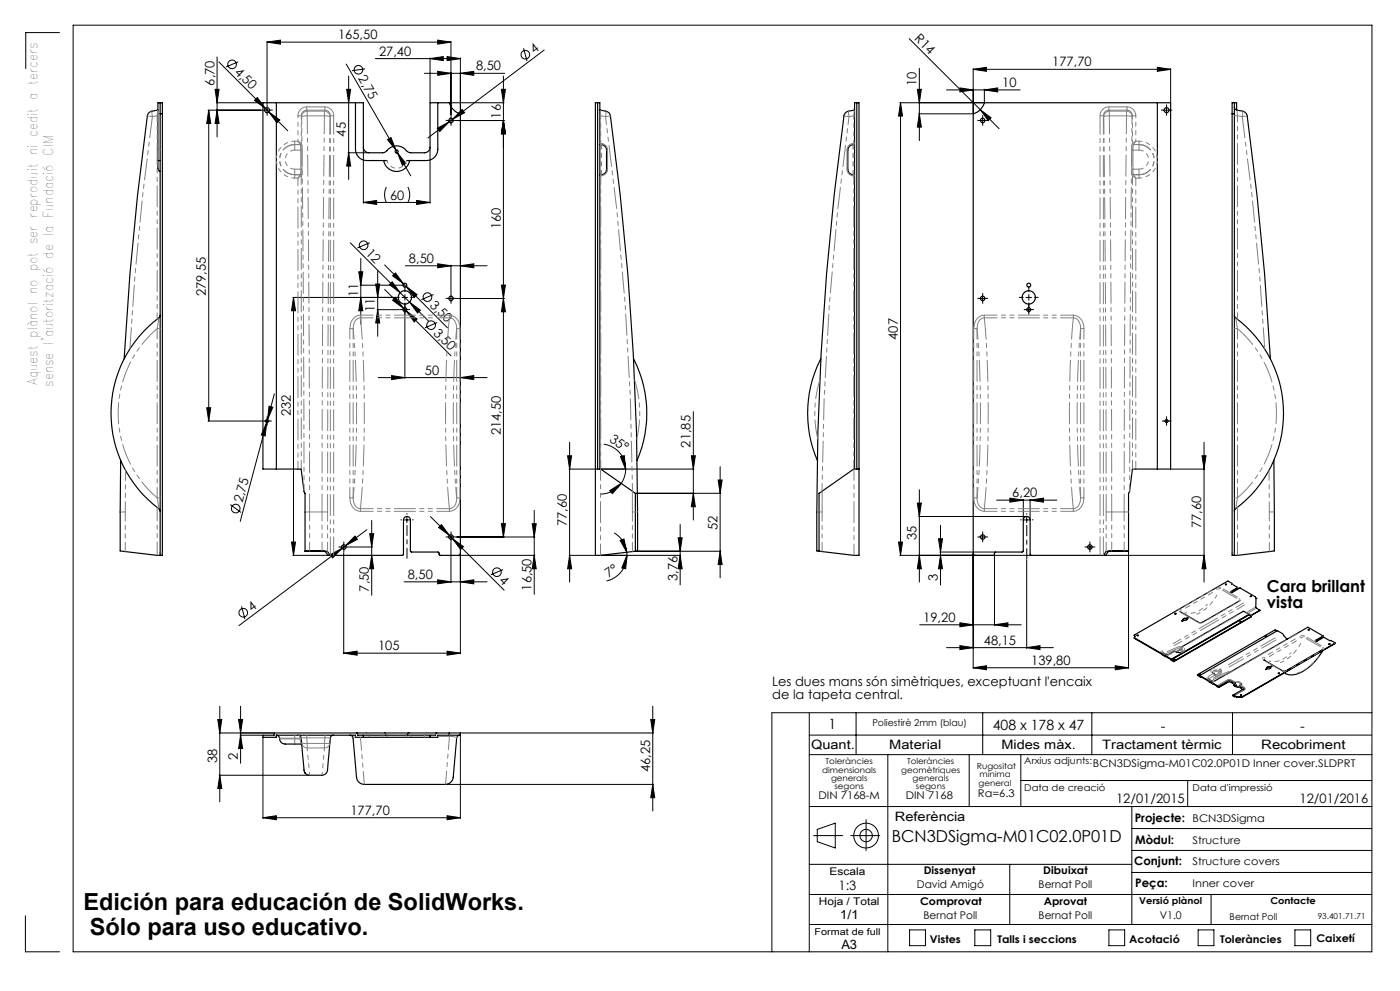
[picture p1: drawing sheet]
<svg xmlns="http://www.w3.org/2000/svg" width="420mm" height="297mm" viewBox="0 0 420 297" stroke-linecap="round" stroke-linejoin="round" font-family="sans-serif">
<g fill="none" stroke="#000" stroke-width=".3">
<path d="M17.9 9.8h-10.2v10.8M21.9 7.5h389.7v277.8h-389.7zM65.1 17.1v23.9M65.7 18.6l20.6 20.6M71.5 18.5l-3.7 1.6M80.1 12.6l4-.6v1.2zM80.1 12.4v18.8M80.1 12.6h55.2M103.9 19.2l14.9 25.8M112.6 17.6h25.5M129 17.6l4-.6v1.2zM129 17.4v13.2"/>
<path d="M131.3 12l4 .6-4 .6zM134.1 17l4 .6-4 .6zM135.3 12.4v22M138.1 17.4v16.5M157.1 14.5l1 3.8M163.3 15l-27.5 20.7M272.8 11.6l21.3 21.3M62.4 33h16M62.6 33l.6 4h-1.2zM62.6 33v93.2M64.5 26.8h1.2l-.6 4zM64.9 30.8h13.8"/>
<path d="M65.1 33l.6 4h-1.2zM76.3 30.1l.9-.9 2.4 3.3zM79.3 33h1.7M80.1 32.2v1.6M80.6 33.5l3.3 2.4-.8 .9zM104 26.8h1.2l-.6 4zM104.6 22.8v31M109.5 20.6l-3.9 .6M127.3 22h24.1M131.2 38.4l3.6-1.9-2.9 2.9zM131.3 21.4l4 .6-4 .6zM134.4 36.1h1.7"/>
<path d="M134.8 36.5l-6.4 4.8M135 30.8h16.2M135.3 35.3v1.6M135.8 35.7l-1 .8M137 36.1h14.2M138.1 22l4-.6v1.2zM138.6 32.8l.8 1-3.6 1.9zM150.4 26.8h1.2l-.6 4zM151 36.1l.6 4h-1.2zM151 22.8v138.1M269.9 30.8h25.2M270.2 30.8l.6 4h-1.2z"/>
<path d="M270.2 30.8v135.6M275.2 26.8h1.2l-.6 4zM275.6 34.1h16.1M275.8 34.1l.6 4h-1.2zM275.8 20.5v21.6M284 26.9h22M288 26.3l4 .6-4 .6zM292 20.8l3.9-.6v1.2zM292 20.6v13.3M292 20.8h59.2M294 36.1h1.6M294.1 32.9l3.2 2.4-.8 .9z"/>
<path d="M294.1 32.9l5.6 5.7M294.8 35.3v1.6M295.3 26.9l4-.6v1.2zM295.3 26.7v3.9M347.2 20.2l4 .6-4 .6zM349.1 33h1.7M350 32.2v1.6M351.2 20.6v10M104.4 45.8h6.1M104.6 45.8l.6 4h-1.2zM109 44.3v16.6M115.9 56.1l-.4 .9-.1 1.4 .5 2.3"/>
<path d="M116.2 41.8l1.1-.6 1.5 3.8zM118.8 45l.4 .8M119.2 45.8l2.5 3.2-1 .6zM119.2 45.8l4 6.9M122.3 56.1l.6 1.9-.2 1.7-.4 1M129 44.3v16.6M105.1 72.8l23.4 23.4M108.2 77.5v19.6M109 60.7l4-.6v1.2zM109 60.7h20M110.9 72.7l-3.7 1.6M115.4 79.4l5.6 5.7"/>
<path d="M121.6 79.7h24.5M125 60.1l4 .6-4 .6zM131.3 79.1l4 .6-4 .6zM135.3 79.4v8.3M138.1 79.7l4-.6v1.2zM87.8 89.1h30.6M88.1 89.1l.6 4h-1.2zM88.1 89.1v77.3M107.6 81.5h1.2l-.6 4zM108 85.5h13.2M108.2 89.1l.6 4h-1.2zM112.7 85.1h1.2l-.6 4z"/>
<path d="M113.1 92.8h6.7M113.3 81.1v19.7M113.3 92.8l.6 4h-1.2zM115.4 86.7l5.6 5.7M116.8 85.3l.9-.8 2.4 3.2zM117.8 90l.8-.9 2.4 3.3zM117.8 82.7l.8-.9 2.4 3.3zM120.6 92.8h1.7M120.6 89.1h1.7M121 92.4l.9 .8M121 85.1l.9 .8M121.5 88.3v1.7"/>
<path d="M121.5 92v21.4M121.9 93.2l13.4 13.4M121.9 85.9l12.3 12.3M121.9 93.2l3.2 2.4-.8 .9zM121.9 85.9l3.2 2.4-.8 .8zM122.9 90.6l3.2 2.4-.8 .8zM130.1 88.3l-3.7 1.5M131.2 96.7l-3.7 1.5M134.4 89.5h1.7M135.3 88.6v1.7M137 89.5h14.2M150.4 85.4h1.2l-.6 4.1z"/>
<path d="M151 89.5l.6 3.9h-1.2zM294 89.5h1.6M294.8 88.6v1.7M307.8 92.8h1.7M307.8 89.1h1.7M308.6 88.3v1.7M308.6 92v1.6M82.3 118l-2 7.8M113.5 113.2h32.6M117.5 112.6l4 .6-4 .6zM138.1 113.2l4-.6v1.2zM62 122.2h1.2l-.6 4z"/>
<path d="M62.4 126.2h16.2M79.3 126.2h1.7M80 126.6l-.4 4.1-1.2-.4zM80 126.6l-7.9 29.6M80.1 125.4v1.6M80.3 125.8l-.3 .8M80.7 121.7l1.1 .4-1.5 3.7zM170.3 136.6h1.2l-.6 4zM170.9 132.6v41.8M181.1 133.1a7.4 7.4 0 0 1 6.6 7.5M186.1 136.8l1.2-.2 .4 4zM207.4 136.6h1.2l-.6 4z"/>
<path d="M208 123.4v32.5M216 139.9v33.3M349.1 126.2h1.7M350 125.4v1.6M360.6 136.6h1.2l-.6 4zM361.2 132.6v41.8M69.1 151.2l3.2 2.4M110.1 158.7l-6.5 4.8M110.9 159.9h1.2l-.6 4zM111.5 156v22.4M121.2 155.8h1.7M122.1 155v1.6"/>
<path d="M129.2 154.8l5.6 5.7M131.6 158.1l.8-.9 2.4 3.3zM150.4 156.9h1.2l-.6 4zM159.7 156.9h1.2l-.6 4zM160.3 153v25.1M170.7 140.6h7.7M180.2 140.6h28M182.9 147l3.4-2.1-2.6 3.1zM184.3 159.7a8 8 0 0 1 3.7 5.8M186.3 144.9a7.4 7.4 0 0 1-6 3.2M187.7 140.6l-.4 2.4-1 1.9M190.8 147.8h25.5"/>
<path d="M204 157.2v18.1M208 147.8l.6 4.1h-1.2zM215.4 143.9h1.2l-.6 3.9zM275.2 150.8h1.2l-.6 4zM275.6 154.8h32.2M275.8 146.8v27.6M282.2 157.4v17.9M299 149.9h18M303 149.3l4 .6-4 .6zM307 149.7v5.9M307.2 155.8h1.7M308 155v1.6"/>
<path d="M309 149.9l4.1-.6v1.2zM309 149.7v5.9M351.4 140.6h10M87.5 162.5h1.2l-.6 3.9zM87.8 166.4h11.1M99 166.3l3.6-1.9-2.8 2.8zM102.3 163.9h1.7M102.6 164.4l-30.9 23.1M103.1 163.1v1.7M103.1 165.7v30.2M103.6 163.5l-1 .9M104.8 163.9h6.9"/>
<path d="M106.5 160.7l.7 .9-3.6 1.9zM111.5 166.4l.6 4.1h-1.2zM121.2 174.4h24.9M131.3 173.8l4 .6-4 .6zM134.4 160.9h1.7M134.8 160.5l.9 .9M135.3 160.1v1.7M135.3 162.7v11.9M135.7 161.4l15.5 15.5M135.7 161.4l3.3 2.4-.8 .9zM137 160.9h23.5M137.7 166.4h22.8"/>
<path d="M138.1 174.4l4-.6v1.2zM138.1 166v29.9M150.9 170.7l-3.7 1.6M160.3 166.4l.6 4.1h-1.2zM170.7 166.4h7.7M170.9 166.4l.6 4.1h-1.2zM180.4 166.4h23.8M186.1 162l1.1-.5 .8 4zM188 165.5l.1 .9M188.1 166.4l-.4 4.1-1.2-.3zM188.1 166.4a7.9 7.9 0 0 1-6.1 7.7M190.8 165.2h25.5"/>
<path d="M203.4 161.2h1.2l-.6 4zM204 166.4l.6 4.1h-1.2zM216 165.2l.6 4h-1.2zM269.6 162.5h1.2l-.6 3.9zM269.9 166.4h39.3M275.8 166.4l.6 4.1h-1.2zM281.6 161.5h1.2l-.6 3.9zM281.9 165.4h16.6M282.2 166.4l.6 4.1h-1.2zM292 166v34.3M294 160.9h1.6M294.8 160.1v1.7"/>
<path d="M298.3 166.3v21.2M308 167.8v26.5M326.1 163.9h1.7M327 163.1v1.7M331.2 166.4h30.2M338.6 165.4v34.9M361.2 166.4l.6 4.1h-1.2zM72.5 181.7l1 3.9M103.1 195.8l4-.6v1.2zM103.1 195.8h35M134.1 195.2l4 .6-4 .6zM275.9 187.3h30.5"/>
<path d="M284 194.1h32M288 186.7l4 .6-4 .6zM288 193.5l4 .6-4 .6zM298.3 187.3l4.1-.6v1.2zM308 194.1l4-.6v1.2zM334.6 199.5l4 .6-4 .6zM65.3 215.6h1.2l-.6 4.1zM65.9 211.7v28.6M71.6 215.6h1.2l-.6 4.1zM72.2 211.7v17M82 219.7h-16.3M138.3 219.7h57.7"/>
<path d="M195.2 215.6h1.2l-.6 4.1zM195.8 211.7v31.4M242.8 213.6v71.7M256.8 213.6v12.6M292 200.1l3.9-.6v1.2zM292 200.1h46.6M294.8 213.6v12.6M327.6 213.6v12.6M369.7 213.6v12.6M411.6 213.6h-180v71.7M65.7 232.3h27M65.9 232.3l.6 4h-1.2z"/>
<path d="M72 220.3h6.7M72.2 220.3l.6 4h-1.2zM78.9 221.2v24.1M133.8 235.1h62.2M138.1 220.5v24.8M195.8 235.1l.6 4h-1.2zM242.8 226.2h168.8M242.8 220.3h168.8M266.3 226.2v59.1M290.8 226.2v15.5M306.2 226.2v15.5M306.2 233.9h105.4"/>
<path d="M356.3 233.9v7.8M78.9 245.1l4-.6v1.2zM78.9 245.1h59.2M134.1 244.5l4 .6-4 .6zM242.8 241.7h168.8M242.8 259h96.7M244.1 250.4h8.7M245.2 248.6l5.4-1.9v7.4l-5.4-1.8zM255.2 250.4h8.7M259.8 245.7v9.2M302.9 259v18.1M339.5 241.7v35.4"/>
<path d="M339.5 254.9h72.1M339.5 248.3h72.1M7.6 274.5v10.8h10.3M242.8 268.1h168.8M242.8 277.1h168.8M272.9 278.7h4.7v4.7h-4.7zM292.5 278.7h4.7v4.7h-4.7zM332.7 278.7h4.7v4.7h-4.7zM339.5 261.5h72.1M359.4 278.7h4.8v4.7h-4.8zM363.3 268.1v9M388.5 278.7h4.7v4.7h-4.7z"/>
<circle cx="69.6" cy="19.3" r="1.3"/>
<circle cx="157.6" cy="16.4" r="1.29"/>
<circle cx="107.5" cy="20.9" r="1.3"/>
<circle cx="109.1" cy="73.5" r="1.31"/>
<circle cx="128.2" cy="89" r="1.29"/>
<circle cx="129.3" cy="97.5" r="1.29"/>
<circle cx="70.7" cy="152.4" r="1.29"/>
<circle cx="149.1" cy="171.5" r="1.29"/>
<circle cx="73" cy="183.6" r="1.29"/>
<circle cx="259.8" cy="250.4" r="3.7"/>
<circle cx="259.8" cy="250.4" r="1.86"/>
</g>
<g fill="none" stroke="#000" stroke-width=".3" stroke-dasharray="15.2 1.3 1.3 1.3">
<path d="M79.3 33h-.7M80.1 32.2v-.8M80.1 33.8v.8M81 33h.7M134.5 36.1h-.7M135.3 35.3v-.7M135.3 36.9v.7M136.1 36.1h.7M294 36.1h-.7M294.8 35.3v-.7M294.8 36.9v.7M295.6 36.1h.7"/>
<path d="M349.1 33h-.7M350 32.2v-.8M350 33.8v.8M350.8 33h.8M119.8 89.1h-1.2M120.6 92.8h-.5M121.5 91.9v-.5M121.5 93.6v.6M121.5 87.4v-1.1M121.5 90.8v1.1M122.3 92.8h.6M123.1 89.1h1.2"/>
<path d="M134.5 89.4h-.7M135.3 88.6v-.7M135.3 90.3v.6M136.1 89.4h.7M294 89.4h-.7M294.8 88.6v-.7M294.8 90.3v.6M295.6 89.4h.7M307 89.1h-1.2M307.8 92.8h-.6M308.6 91.9v-.5M308.6 93.6v.6"/>
<path d="M308.6 87.4v-1.1M308.6 90.8v1.1M309.5 92.8h.6M310.3 89.1h1.2M79.3 126.2h-.4M80.1 125.3v-.4M80.1 127v.5M81 126.2h.4M349.1 126.2h-.4M350 125.3v-.4M350 127v.5M350.8 126.2h.5"/>
<path d="M120.4 155.8h-.2M122.1 154.1v-.2M123.8 155.8h.2M306.4 155.8h-.2M308 154.1v-.2M309.7 155.8h.2M102.3 163.9h-.7M103.1 163.1v-.7M103.1 164.8v.6M104 163.9h.6M134.5 160.9h-.7M135.3 160.1v-.7"/>
<path d="M135.3 161.8v.6M136.1 160.9h.7M294 160.9h-.7M294.8 160.1v-.7M294.8 161.8v.6M295.6 160.9h.7M326.1 163.9h-.6M327 163.1v-.7M327 164.8v.6M327.8 163.9h.7"/>
</g>
<path d="M122.1 157.5v9.8" fill="none" stroke="#000" stroke-width=".3" stroke-dasharray="15.2 1.3 1.3 1.3" stroke-dashoffset="12.2"/>
<path d="M308 157.5v10" fill="none" stroke="#000" stroke-width=".3" stroke-dasharray="15.2 1.3 1.3 1.3" stroke-dashoffset="12.1"/>
<g fill="#000">
<path d="M294.1 32.9l3.2 2.4-.8 .9z"/>
<path d="M64.5 26.8h1.2l-.6 4zM65.1 33l.6 4h-1.2zM62.6 33l.6 4h-1.2zM62 122.2h1.2l-.6 4zM159.7 156.9h1.2l-.6 4zM160.3 166.4l.6 4.1h-1.2zM151 36.1l.6 4h-1.2zM150.4 85.4h1.2l-.6 4.1zM151 89.5l.6 3.9h-1.2zM150.4 156.9h1.2l-.6 4zM88.1 89.1l.6 4h-1.2zM87.5 162.5h1.2l-.6 3.9zM112.7 85.1h1.2l-.6 4zM113.3 92.8l.6 4h-1.2zM150.4 26.8h1.2l-.6 4zM151 36.1l.6 4h-1.2zM203.4 161.2h1.2l-.6 4zM204 166.4l.6 4.1h-1.2zM215.4 143.9h1.2l-.6 3.9zM216 165.2l.6 4h-1.2zM207.4 136.6h1.2l-.6 4zM208 147.8l.6 4.1h-1.2zM195.2 215.6h1.2l-.6 4.1zM195.8 235.1l.6 4h-1.2zM65.3 215.6h1.2l-.6 4.1zM65.9 232.3l.6 4h-1.2zM275.2 26.8h1.2l-.6 4zM275.8 34.1l.6 4h-1.2z"/>
<path d="M80.6 33.5l2.5 3.3 .8-.9zM76.3 30.1l3.3 2.4-2.4-3.3z"/>
<path d="M131.2 38.4l.7 1 2.9-2.9zM138.6 32.8l-2.8 2.9 3.6-1.9z"/>
<path d="M119.2 45.8l1.5 3.8 1-.6zM116.2 41.8l2.6 3.2-1.5-3.8z"/>
<path d="M125 60.1l4 .6-4 .6zM109 60.7l4-.6v1.2zM138.1 22l4-.6v1.2zM131.3 21.4l4 .6-4 .6zM134.1 195.2l4 .6-4 .6zM103.1 195.8l4-.6v1.2zM134.1 17l4 .6-4 .6zM129 17.6l4-.6v1.2zM131.3 12l4 .6-4 .6zM80.1 12.6l4-.6v1.2z"/>
<path d="M118.6 89.1l-.8 .9 3.2 2.4zM121.9 93.2l2.4 3.3 .8-.9z"/>
<path d="M118.6 81.8l-.8 .9 3.2 2.4zM121.9 85.9l2.4 3.2 .8-.8z"/>
<path d="M122.9 90.6l2.4 3.2 .8-.8zM116.8 85.3l3.3 2.4-2.4-3.2z"/>
<path d="M80.7 121.7l-.4 4.1 1.5-3.7zM80 126.6l-1.6 3.7 1.2 .4z"/>
<path d="M182.9 147l3.4-2.1-2.6 3.1zM186.1 136.8l1.2-.2 .4 4z"/>
<path d="M303 149.3l4 .6-4 .6zM309 149.9l4.1-.6v1.2z"/>
<path d="M106.5 160.7l-2.9 2.8 3.6-1.9zM99 166.3l.8 .9 2.8-2.8z"/>
<path d="M111.5 166.4l.6 4.1h-1.2zM110.9 159.9h1.2l-.6 4zM108.2 89.1l.6 4h-1.2zM107.6 81.5h1.2l-.6 4zM104.6 45.8l.6 4h-1.2zM104 26.8h1.2l-.6 4zM170.9 166.4l.6 4.1h-1.2zM170.3 136.6h1.2l-.6 4zM72.2 220.3l.6 4h-1.2zM71.6 215.6h1.2l-.6 4.1zM269.6 162.5h1.2l-.6 3.9zM270.2 30.8l.6 4h-1.2zM282.2 166.4l.6 4.1h-1.2zM281.6 161.5h1.2l-.6 3.9zM275.8 166.4l.6 4.1h-1.2zM275.2 150.8h1.2l-.6 4zM361.2 166.4l.6 4.1h-1.2zM360.6 136.6h1.2l-.6 4z"/>
<path d="M132.4 157.2l-.8 .9 3.2 2.4zM135.7 161.4l2.5 3.3 .8-.9z"/>
<path d="M131.3 173.8l4 .6-4 .6zM138.1 174.4l4-.6v1.2zM131.3 79.1l4 .6-4 .6zM138.1 79.7l4-.6v1.2zM117.5 112.6l4 .6-4 .6zM138.1 113.2l4-.6v1.2zM78.9 245.1l4-.6v1.2zM134.1 244.5l4 .6-4 .6zM292 20.8l3.9-.6v1.2zM347.2 20.2l4 .6-4 .6zM288 26.3l4 .6-4 .6zM295.3 26.9l4-.6v1.2zM288 186.7l4 .6-4 .6zM298.3 187.3l4.1-.6v1.2zM288 193.5l4 .6-4 .6zM308 194.1l4-.6v1.2zM292 200.1l3.9-.6v1.2zM334.6 199.5l4 .6-4 .6z"/>
<path d="M188.1 166.4l-.4 4.1-1.2-.3zM186.1 162l1.1-.5 .8 4z"/>
</g>
<g fill="none" stroke="#000" stroke-width=".35">
<path d="M47.4 33l-1.9 .3a1.62 1.62 0 0 0-1.3 1.4 871 871 0 0 0-6.9 72.8M48 30.8v3.3M48 34.1v132.3M48 34.1h.7M48.7 34.1v-3.3h-1.3v17.3M48.7 34.1v132.3h-.7M82.9 30.8v109.8M106.6 30.8v14a3.4 3.4 0 0 0 3.4 3.3h6.1M131.3 30.8v14a3.4 3.4 0 0 1-3.3 3.3h-6.1M179.3 30.8v109.8M180 33l1.8 .3a1.62 1.62 0 0 1 1.3 1.4 856 856 0 0 1 8.1 130.4l-.6 .1M256.4 33l-1.9 .3a1.73 1.73 0 0 0-1.3 1.4 856 856 0 0 0-8.1 130.4l.6 .1"/>
<path d="M257 30.8v109.8M347.2 30.8v109.8M369.6 34.1v132.3h.7M369.6 34.1h.7M370.3 34.1v132.3M370.3 30.8v3.3M370.3 32.1l.5 .8 2 .4a1.73 1.73 0 0 1 1.4 1.4 871 871 0 0 1 6.9 72.8M371 33v-2.2h-1.4v3.3M47.4 48.1v2.7l.6 .6M47.4 48.1h.6M115.1 48.1a3.9 3.9 0 0 0 3.9 3.3 3.9 3.9 0 0 0 3.9-3.3M180 43.3a2 2 0 0 1 2 2.7v4.2a1.89 1.89 0 0 1-2 2.3"/>
<path d="M256.4 43.3h-.1a2.04 2.04 0 0 0-1.9 2.7v4.2a1.89 1.89 0 0 0 2 2.3M48 94.5l-.1 .4a35.9 35.9 0 0 0 0 57.9l.1 .4M370.3 94.5l.1 .4a35.9 35.9 0 0 1 0 57.9l-.1 .4M190.1 107.5a35.5 35.5 0 0 1 1 30.4M246.2 107.5a35.8 35.8 0 0 0-1 30.4M36.2 137.9l-.1 27.2 11.9 1.3M382.2 137.9l.1 27.2-12 1.3M178.6 140.6h1.4M180 140.6l10.6 7.2v17.4M180 140.6v-109.8h-1.4v135.6h1.6l10.4-1.2M256.4 140.6l-10.7 7.2v17.4M256.4 140.6v-109.8h1.3v135.6h-1.6l-10.4-1.2"/>
<path d="M256.4 140.6h1.3M91.5 165.2v-17.4l-.3-.6-.9-6.6h-11.4v-109.8h30.1v13.3a1.63 1.63 0 0 0 1.7 1.7h4.1l.8-.3a4 4 0 0 1 6.7 0l.9 .3h4.1a1.69 1.69 0 0 0 1.7-1.7v-13.3h5.8a4.9 4.9 0 0 0 3.3 3.3v131.8l-.2 .4-.3 .1h-5.7l-.5-1-8.2-.1-.1-9.5a1.04 1.04 0 0 0-1-1 1.04 1.04 0 0 0-1.1 1v10.4l-.2 .2h-21.7M91.5 165.2h6.2l.5 .1 .9 1.1M91.5 165.2h5.9l1 1.2h.7M338.6 165.2v-17.4l.3-.6 .8-6.6h11.5v-109.8h-55.9a4.9 4.9 0 0 1-3.3 3.3l.1 132.1 .4 .2h5.7l.4-1h8.2l.2-9.6a1.02 1.02 0 0 1 1-1 1.02 1.02 0 0 1 1 1v10.4l.2 .2h21.8M338.6 165.2h-5.9l-1 1.2h-.7M338.6 165.2h-6.2l-.6 .1-.8 1.1M367.7 175.2h.2M369.6 174.9l-1.3-.7-28 16.1M369.6 174.9v.1l1.7 1.1-2.1 1.2 .1 .2h.4l2.3-1.3 4.4 2.6 .4 .5M369.7 175l-.1 .1M369.7 174.9v.1"/>
<path d="M371.3 176.1v.2l-2 1.1M375.1 178.8h.3M376.8 179.3h.1M376.8 179.3v2.8l1.2 .8M340.3 190.3l.2 .3-.2 .5M340.3 190.3l.2 .5M340.3 191.1v.2l11.8 7M340.3 191.1l11.1 6.5M341.2 190.5h.3M348.7 196.1l1.5 1M348.7 195.5h.1M351.4 197.6v.1"/>
<path d="M351.4 197.7l.7 .5M352.1 197.7h.5l-.3 .1zM352.1 198.2v.1M352.2 197.8h.3M352.5 184h.3M354.5 186.1h.4zM354.6 186.2h.2M354.9 195.2a1.94 1.94 0 0 1-2.4 0l-2.2 1h-.4l-1.2-.7M354.9 185.7l.5-.2 .7 .2M355 185.5l.5-.2a.41 .41 0 0 1 .6 .3 .41 .41 0 0 1-.6 .4 .41 .41 0 0 1-.4-.1 .41 .41 0 0 1-.1-.4zM356.2 185.2h.2M371.7 180.1l-11.5 6.6-.5-.1-5.7-3.3"/>
<path d="M372 186.3h.3zM374.7 184.1l-1.7-.9-18.6 10.8-.6 .8-1 .6M374.7 184.3l-23.3 13.4M374.7 184.3l.7 .4M374.7 184.1l-23.3 13.5M374.7 184.1v.2M375.2 184.5l2.8-1.6zM375.4 184.7l-23.3 13.5M375.4 184.7l-23.3 13.6M379.2 197.8h.1M380.1 199.9l.5-.1a.43 .43 0 0 1 .6 .4 .43 .43 0 0 1-.7 .3 .37 .37 0 0 1-.4-.2 .37 .37 0 0 1 0-.4zM381.3 199.8h.2"/>
<path d="M383.1 189.1l-.6-.3-23.3 13.4M386.1 191.6l-1.3-1.7-1.6-.9-23.3 13.5M392.5 188.8h.2M396.8 194.6l-11.4 6.6-.6-.1-5.6-3.3M396.8 195a13.6 13.6 0 0 1-9.2 7.3l-1.4-.2-.8-.3M396.9 190.6l-4.6-2.6-28 16.1-.5 .1-1.3-.7M396.9 190.6l-2.3 1.3 .1 .3h.3l2.2-1.2 3.3 1.8-28 16.1M396.9 190.8l-2.3 1.3M396.9 190.8h.1M396.9 190.6v.2M398.6 193l.4 .1zM398.7 193.1h.3"/>
<path d="M400.5 192.7l-.1 .2-27.9 16.2M107 219.7l.3 .1v.5h1.7M107 219.7h8.4M107 219.7h-24.8v.6h-3.3v.7h4v-.7M115.4 219.7l.6 .6M115.4 219.7h7.3M122.7 219.7h8.3M122.7 219.7l-.7 .6M131 219.7l-.3 .1v.5h-1.7M131 219.7h3.8M134.8 219.7h3.3v.6h-3.3M134.8 219.7v.6"/>
<path d="M359.2 202.2l.9 .7M359.2 202.2l.7 .4v-.1M359.8 202.2h.3M359.9 202.5l5.4 3.2M360.1 202.9v-.2l5.5 3.4M360.2 202.8l-.1 .1M362.5 204.1l1.5 .9M362.5 203.5h.1M363.7 201.5l.8 .9M365.3 205.7l.3 .2M365.6 205.9l3.1-1.7 1.4 .6a1.19 1.19 0 0 0 1.6 1l1 .5v.4l-2.8 1.6M365.6 205.9v.2"/>
<path d="M369.9 208.3l.4 .2M369.9 208.3l.4 .5M370.1 205.1a1.63 1.63 0 0 0 1.7 .9l1 .6M370.1 205.1l-1-.7h-.5l-3 1.7M370.3 208.5l.8 .4M370.3 208.8v-.2l.8 .5M370.5 208.7l-.2 .1M370.6 204.4v.3l-1.2-.7-.8-.1-3.3 1.8M370.7 205.3h.3zM371.1 208.9h1.4M371.1 209.1h1.4M371.1 208.9v.2"/>
<path d="M372.1 208.3h.4zM372.1 205.3l-.2 .2 1.5 1M372.2 208.4h.3M372.3 205l-.3 .3M372.3 205h.1M372.5 208.9v.2M373.4 206.4l-3.2 2M379.8 200.7h.1M380 200.2l.5-.2 .7 .2M383.4 201.8h.4zM383.5 201.9h.3M385.3 201.7l.1 .1"/>
<path d="M385.4 201.8h.1M82.9 220.3a1.15 1.15 0 0 1 1 1.5 2.2 2.2 0 0 0 2.8 1.2h3.6l.3 .3M82.9 220.3h23.7v.7h2.4M89.4 220.3a.97 .97 0 0 1 .9 .9l.9 8.9a1.98 1.98 0 0 0 .7 2l1 .2h3.7a1.75 1.75 0 0 0 1.7-1.8l.8-9.3a.97 .97 0 0 1 1-.9M105 220.3a.97 .97 0 0 1 .9 .9l1 10.5a2.72 2.72 0 0 0 2.4 3.4h24.3a2.72 2.72 0 0 0 2.5-3.4l.9-10.5a.97 .97 0 0 1 1-.9M109 220.3h20M109 221h20M109 220.3v.7M129 220.3v.7M134.8 220.3h-3.5v.7h-2.3"/>
<circle cx="80.1" cy="33" r=".74"/>
<circle cx="135.3" cy="36.1" r=".67"/>
<circle cx="294.8" cy="36.1" r=".67"/>
<circle cx="350" cy="33" r=".74"/>
<circle cx="119" cy="45.4" r=".46"/>
<circle cx="121.5" cy="89.1" r="1.99"/>
<circle cx="121.5" cy="85.5" r=".58"/>
<circle cx="121.5" cy="92.8" r=".58"/>
<circle cx="135.3" cy="89.4" r=".66"/>
<circle cx="294.8" cy="89.4" r=".67"/>
<circle cx="308.6" cy="89.1" r="1.99"/>
<circle cx="308.6" cy="85.5" r=".58"/>
<circle cx="308.6" cy="92.8" r=".58"/>
<circle cx="80.1" cy="126.2" r=".46"/>
<circle cx="350" cy="126.2" r=".46"/>
<circle cx="103.1" cy="163.9" r=".67"/>
<circle cx="135.3" cy="160.9" r=".66"/>
<circle cx="294.8" cy="160.9" r=".67"/>
<circle cx="327" cy="163.9" r=".67"/>
<circle cx="367.8" cy="175.2" r=".16"/>
<circle cx="375.3" cy="178.7" r=".16"/>
<circle cx="341.3" cy="190.4" r=".16"/>
<circle cx="352.7" cy="183.9" r=".16"/>
<circle cx="356.3" cy="185.2" r=".14"/>
<circle cx="379.7" cy="190.7" r=".13"/>
<circle cx="381.4" cy="199.6" r=".14"/>
<circle cx="392.6" cy="188.7" r=".16"/>
<circle cx="359.9" cy="202.1" r=".18"/>
<circle cx="379.8" cy="200.5" r=".14"/>
</g>
<g fill="none" stroke="#808080" stroke-width=".3" stroke-dasharray="6.3 1.3 1.3 1.3 1.3 1.3" stroke-dashoffset="3.2">
<path d="M47.1 98.5v50.7M105 98.5v50.7M105.9 98.5a314.5 314.5 0 0 1 0 50.7M137 98.5v50.7M292.1 98.5v50.7M293.1 98.5a314.5 314.5 0 0 1 0 50.7M324.2 98.5v50.7M105.9 149.2v-50.7M137 149.2a314.5 314.5 0 0 1 0-50.7M138 149.2v-50.7M293.1 149.2v-50.7M324.2 149.2a314.5 314.5 0 0 1 0-50.7"/>
<path d="M325.2 149.2v-50.7M371.2 149.2v-50.7"/>
</g>
<g fill="none" stroke="#808080" stroke-width=".3" stroke-dasharray="6.3 1.3 1.3 1.3 1.3 1.3">
<path d="M45.7 34.9l-.1-1.6M45.7 34.9l1.4-.2M45.7 34.9l-1.5-.2M47.2 33l-.1 1.7M47.4 34.7h-.3M89.4 34.7h1M90.4 34.7l.1 .2M90.4 34.7a1.64 1.64 0 0 1 1.6-1.7M90.5 34.9l1.7-.2M92 33h5.5M92 32a2.64 2.64 0 0 0-2.6 2.7M92 32v1"/>
<path d="M92.2 34.7h5.1M92.2 33.3v1.4M92.2 33.3a1.68 1.68 0 0 0-1.7 1.6M92.2 33.3l-.2-.3M97.3 33.3v1.4M97.3 33.3h-5.1M97.5 33l-.2 .3M97.5 33a1.64 1.64 0 0 1 1.6 1.7M97.5 32v1M97.5 32h-5.5M99 34.9l-1.7-.2M99 34.9l.1-.2"/>
<path d="M99 34.9a1.68 1.68 0 0 0-1.7-1.6M100.1 34.7h-1M100.1 34.7a2.64 2.64 0 0 0-2.6-2.7M180 34.7h.2M180.2 34.7l-.1-1.7M180.2 34.7l1.5 .2M181.7 34.9l1.5-.2M181.8 33.3l-.1 1.6M253.2 34.7l1.5 .2M254.7 34.9l-.1-1.6M254.7 34.9l1.4-.2M256.1 34.7h.3"/>
<path d="M256.2 33l-.1 1.7M331 34.7l.1 .2M331 34.7a1.64 1.64 0 0 1 1.7-1.7M331 34.7h-1M332.7 33h5.4M332.7 32a2.64 2.64 0 0 0-2.7 2.7M332.7 33v-1M332.8 34.7l-1.7 .2M332.8 34.7h5.2M332.8 33.3a1.68 1.68 0 0 0-1.7 1.6M332.8 34.7v-1.4M332.8 33.3l-.1-.3"/>
<path d="M338 34.7l1.6 .2M338 34.7v-1.4M338 33.3h-5.2M338.1 33l-.1 .3M338.1 33a1.64 1.64 0 0 1 1.6 1.7M338.1 33v-1M338.1 32h-5.4M339.6 34.9l.1-.2M339.6 34.9a1.68 1.68 0 0 0-1.6-1.6M339.7 34.7h1M340.7 34.7a2.64 2.64 0 0 0-2.6-2.7M371.2 34.7h-.9"/>
<path d="M371.2 34.7v-1.7M371.2 34.7l1.5 .2M372.8 33.3l-.1 1.6M374.2 34.7l-1.5 .2M48.1 44.8h-.7M88.4 45h1.8M88.4 52.4v-1.7M88.4 43.3v1.7M88.4 52.4h1.7M88.4 43.3h.1M88.4 43.3h1.6M88.4 52.4h.1"/>
<path d="M88.4 42.3v1M88.4 53.4v-1M88.4 53.4h1M89.4 42.3l.6 1M89.4 42.3l1 .7M89.4 42.3h-1M89.4 53.4l1-.7M89.4 53.4l.6-1M90 43.3h.1M90 43.3l.4-.3M90 52.4h-1.6M90.1 52.4l.1-1.7"/>
<path d="M90.1 52.4l.3 .3M90.1 43.3h-1.7M90.1 52.4h-.1M90.2 45h.4M90.2 45l-.1-1.7M90.2 50.7h.4M90.2 45v5.7M90.2 50.7h-1.8M90.4 52.7h.1M90.4 52.7l-.4-.3M90.4 52.7l.2-2M90.4 43h.1"/>
<path d="M90.4 43l-.3 .3M90.6 50.7v-5.7M90.6 45l-.2-2M180 42.9l.2 .1M180 52.7h.2M180.2 43.3v-.3M180.2 52.7v-.3M180.2 52.7h.3M180.5 52.4v.3M180.5 43v.3M180.5 43h-.3M180.5 52.7a2 2 0 0 0 1.8-2"/>
<path d="M182 45h.3M182 50.7h.3M182.3 45a2 2 0 0 0-1.8-2M182.3 50.7v-5.7M254.1 50.7a2 2 0 0 0 1.8 2M254.1 45v5.7M254.4 50.7h-.3M254.4 45h-.3M255.9 43.3v-.3M255.9 52.7v-.3M255.9 52.7h.2M255.9 43a2 2 0 0 0-1.8 2"/>
<path d="M256.1 52.4v.3M256.1 43l.3-.1M256.1 43v.3M256.1 43h-.2M256.4 52.7h-.3M339.6 45v5.7M339.6 50.7l.1 2M339.7 43l-.1 2M339.7 52.7h.1M339.7 52.7l.4-.3M339.7 43h.1M339.7 43l.4 .3"/>
<path d="M339.7 43l1-.7M339.9 45h-.3M339.9 50.7v-5.7M339.9 50.7h-.3M339.9 50.7l.2 1.7M339.9 45h1.8M340.1 43.3l-.2 1.7M340.1 43.3l-.4-.3M340.1 52.4h1.6M340.1 43.3h.1M340.1 52.4h.1M340.1 52.4l-.4 .3"/>
<path d="M340.1 43.3h1.6M340.1 43.3l.6-1M340.1 52.4l.6 1M340.7 53.4l-1-.7M340.7 53.4h1M341.7 43.3h-1.6M341.7 43.3v1.7M341.7 52.4v-1.7M341.7 50.7h-1.8M341.7 43.3h.1M341.7 52.4h.1M341.7 52.4h-1.6"/>
<path d="M341.7 42.3h-1M341.7 43.3v-1M341.7 52.4v1M47.1 98.5h1M47.7 95.3l-.6 3.2M105 98.5h.9M105 98.5a3.6 3.6 0 0 1 3.1-4.1M105.9 98.5a2.8 2.8 0 0 1 2.1-3.2h.1M108.1 94.4v.9M134.8 95.3a2.34 2.34 0 0 1 2.2 2.5v.7M134.8 94.4a3.6 3.6 0 0 1 3.2 4.1M134.8 95.3v-.9"/>
<path d="M137 98.5h1M292.1 98.5a3.6 3.6 0 0 1 3.2-4.1M293.1 98.5h-1M295.3 95.3a2.11 2.11 0 0 0-2.1 2l-.1 1.2M295.3 95.3v-.9M322 94.4v.9M322 94.4a3.6 3.6 0 0 1 3.2 4.1M324.2 98.5a2.73 2.73 0 0 0-2.2-3.2M325.2 98.5h-1M370.7 95.3l.5 3.2M371.2 98.5h-.9M37.6 153.4h-1.5"/>
<path d="M47.1 149.2h1M47.7 152.4l-.6-3.2M91.5 153.4h1.4M96.6 153.4h-3.7M98.3 153.4h-1.7M105 149.2h.9M105.9 149.2a2.63 2.63 0 0 0 2.2 3.2M108.1 153.2v-.8M108.1 153.2a3.6 3.6 0 0 1-3.1-4M134.8 152.4a2.67 2.67 0 0 0 2.2-3.2M134.8 152.4v.8M137 149.2h1"/>
<path d="M138 149.2a3.6 3.6 0 0 1-3.2 4M189.7 153.4h.9M189.7 153.4v-6.2M190.6 153.4h.7M245.1 153.4h.6M245.7 153.4h.9M246.7 147.2l-.1 6.2M293.1 149.2h-1M295.3 152.4a2.34 2.34 0 0 1-2.2-2.5v-.7M295.3 153.2a3.6 3.6 0 0 1-3.2-4M295.3 152.4v.8M322 153.2v-.8"/>
<path d="M324.2 149.2a2.8 2.8 0 0 1-2.1 3.2h-.1M325.2 149.2h-1M325.2 149.2a3.6 3.6 0 0 1-3.2 4M333.5 153.4h-1.6M333.5 153.4h3.7M337.2 153.4h1.4M370.7 152.4l.5-3.2M371.2 149.2h-.9M382.3 153.4h-1.5M48.1 165.8h.6M365.1 176.7l-.2-.4M365.9 176.4l-.5 .2"/>
<path d="M366 176.4l.2-.2M366.1 176h-.9M367 176.5l4.3 2.5M369.3 177.4v-.1M369.6 175h.1M369.7 165.8h.6M369.7 175.1v-.2M371 179.3l-4.3-2.5M371.3 176.2v-.1M371.9 179.4l-.2 .2M348.4 195.5l-.1-.3M348.7 195.5h-.1"/>
<path d="M348.8 195.4l-.2-.4M348.8 195.5h.1M348.9 195.5v.1M348.9 196.3h-.1M349.5 196.1l-.9-.5M349.9 196.2h-.1M350 196.9h-.1M350.2 195.3l3.8-1.6M350.6 196.2l.1-.1M350.6 196.3h-.7M352.2 195.4l-1.2 .7M352.3 195.2h.1"/>
<path d="M352.5 195.2h.1M352.6 195.4l-.2-.1M352.8 195.3h-.1M353.9 194.9l-.8 .4M353.9 182.5l-.3 .4M354 194.8h-.1M354 183.2v-.1M354 194.8l.2-.2M354 183.3h-.1M354.2 194.3v.1M354.2 194.4v-.1M354.2 194.4v.1"/>
<path d="M354.3 194.3l.3-.3M354.3 194.5l.2 .1M354.3 195l-.3-.2M354.3 182.9l-.2-.4M354.6 194.6l-.3-.2M354.6 193.8l-5 2.2M354.6 194.7l-.1 .2M354.6 194.7v-.1M354.6 194.5l.2-.4M354.6 195.4v-.2M354.7 194.7l.1 .2M354.7 193.9h-.2"/>
<path d="M354.8 193.9l.1 .1M354.9 195.1v-.2M355.3 194.3a.95 .95 0 0 1-.1 1 .95 .95 0 0 1-1 .3M358.8 186.2l-4.3-2.5M359.5 186.6l.1-.1M359.7 186.7l.9-.1M361 186.5l-.1-.1M371.4 180.3v-.1M371.7 180l.1-.1M371.7 180.3l-.1-.1M371.9 180.2l.3-.4M373.9 183.6l.3-.2"/>
<path d="M374.4 183.7l-.2-.2M374.4 183.7l-.1 .1M374.5 183.2l1.9-1.1M374.6 183.8l.8 .5M375.5 184.4h.1M376.6 182.4l-1.9 1.1M379 197.8h.1M379 197l-.3 .4M379.2 197l.2 .3M379.4 197.5l-.1 .1M390 190.8l.2 .3M390.4 191.2l.5-.3"/>
<path d="M391.2 190.5l-.9 .1M391.4 190.7l-.2 .1M392.1 191l4.3 2.5M394.7 192v-.1M396.1 193.8l-4.3-2.5M396.5 194.8v-.1M396.7 194.7h.1M396.8 194.2l.2-.3M396.8 194.2l.1 .2M396.9 190.8v-.2M397 194.7l.3-.4M400.4 192.9v-.1"/>
<path d="M110 219.6v.4M110 220h-2.7M110 220v.3M115.7 220h-5.7M128 219.6v.4M128 220h-5.7M130.7 220h-2.7M362.2 203.4l-.1-.2M362.3 203.5l.1-.1M362.4 202.9l.2 .4M362.5 202.7l1.2-.7M362.6 204.2h.1"/>
<path d="M362.6 203.4h.1M362.7 203.4v.1M363.3 204.1l-.9-.5M363.4 201.5a.95 .95 0 0 1 .1-1 .95 .95 0 0 1 .9-.3M363.5 204.1h.1M363.7 204.8v.1M363.7 201.8l.1-.1M363.8 201.4l.4-.4 .8-.1M363.9 201.9l-.2-.1M364 201.9h.2M364 203.2l4.7-2M364 201.9l.4 .3"/>
<path d="M364.2 202.5l-1.3 .8M364.4 202.5v-.1M364.4 202.4h.1M364.4 204.2l-.7 .1M364.5 202.3h.1M364.5 202.2l.1 .1M364.5 204.1h-.1M364.6 202.3v.1M364.7 202.4l.1 .2M364.8 202.7h-.2M364.8 202.3l.9-.6M365.3 201.3l-1.1 .2"/>
<path d="M365.4 200.9l-1.3 .1M365.6 205.3l2.2-1.3M365.7 201.1l-.1 .3M365.7 201.1v-.1M365.7 201.1l.3 .1M365.8 201.6l-.3-.2M365.9 201.7l.2 .2M365.9 202.1l-.9 .5M366 200.5l-.3 .3M366 201.2l-.3-.2M366 201.3l-.1 .3M366 201.3v-.1"/>
<path d="M366.1 200.5h.1M366.1 201.3h.3M366.2 200.6l-.1 .4M366.3 200.6l.1 .4M366.4 201.2h-.3M366.5 201.4l-.3 .5M366.5 201.2v.1M367.8 202.1l-3.9 1.6M367.9 204.1l-2.3 1.3M368.2 203.8v.1M368.2 204v-.1M368.3 203.7h.9"/>
<path d="M368.5 204.4v-.1M369.2 204.4v-.1M369.2 203.8h-.7M369.4 203.9v.1M369.4 203.8v.1M369.6 203.8l.8 .5M370 204.9v-.1M370.4 204.5l-.9-.5M370.8 204.5l1.2 .1M370.9 204.3h.8l.6 .4M371.4 205.9v-.2M371.8 205.9v-.1"/>
<path d="M371.9 205.4h.1M372.2 205.2l-.1-.4-.6-.2M372.3 205.4l.8 .5M372.7 206.4v-.1M372.9 206.9l-2.2 1.3M373 206l-.9-.5M373.2 206.2v-.1M373.2 206v.1M373.3 206.7h-.1M373.4 206l.1 .3M373.4 206.4v-.2M383.9 200.7l-4.3-2.5"/>
<path d="M384.8 201.2h.9M384.8 201.1l-.1-.1M385.3 201.7l.1 .1M385.9 201l.1-.1M83.9 221.2h4.5M88.4 220.3v.9M88.4 221.2h1.6M88.4 221.5v-.3M88.4 221.5h-4.5M88.4 221.5v1.5M89.4 220.3l.4 .3 .2 .6M90 221.2h.4"/>
<path d="M90 221.2l.1 .3M90.1 221.5h-1.7M90.2 223l-.1-1.5M90.4 221.2l1.6-.1M90.4 221.5h-.3M90.5 222.7a1.66 1.66 0 0 0 1.7 1.5M92 221.1h5.5M92 220.3v.8M92.2 222.8l-1.7-.1M92.2 222.8l-.2-1.7M92.2 224.2h5.1M92.2 222.8v1.4"/>
<path d="M97.3 222.8h-5.1M97.3 222.8v1.4M97.5 220.3v.8M97.5 221.1l1.6 .1M97.5 221.1l-.2 1.7M99 222.7l-1.7 .1M99 222.7a1.66 1.66 0 0 1-1.7 1.5M105.9 221.2l.8-.4M110.7 221v-.7M114.8 221v-.7M116.1 221v-.7M121.9 221v-.7"/>
<path d="M123.3 221v-.7M127.3 221v-.7M128 220.3v-.3M131.3 220.7h3.5M134.8 220.7l1.6 .1 .6 .4M134.8 220.7v-.4"/>
</g>
<path d="M372.7 34.9l2.9 23.6 2.3 23.7 1.5 22.4M134.8 95.3a349.1 349.1 0 0 0 0 57.1M322 95.3a349.1 349.1 0 0 0 0 57.1M39 104.6l1.5-22.4 2.3-23.7 2.9-23.6M108.1 152.4a349.1 349.1 0 0 0 0-57.1M295.3 152.4a349.1 349.1 0 0 0 0-57.1" fill="none" stroke="#808080" stroke-width=".3" stroke-dasharray="6.3 1.3 1.3 1.3 1.3 1.3" stroke-dashoffset="-.1"/>
<path d="M108.1 95.3h26.7M134.8 94.4h-26.7M295.3 95.3h26.7M322 94.4h-26.7M108.1 153.2h26.7M134.8 152.4h-26.7M295.3 153.2h26.7M322 152.4h-26.7M109.3 235.1l-1.2-14.1" fill="none" stroke="#808080" stroke-width=".3" stroke-dasharray="6.3 1.3 1.3 1.3 1.3 1.3" stroke-dashoffset="2.5"/>
<path d="M97.3 34.7l-.6 71.1-.1 47.6M338 34.7l-.6 71.1-.2 47.6M92.9 153.4l-.1-47.6-.6-71.1M333.5 153.4l-.1-47.6-.6-71.1" fill="none" stroke="#808080" stroke-width=".3" stroke-dasharray="6.3 1.3 1.3 1.3 1.3 1.3" stroke-dashoffset="1"/>
<path d="M90.5 34.9l.5 56.1 .2 56.2M338.9 147.2l.2-56.2 .5-56.1" fill="none" stroke="#808080" stroke-width=".3" stroke-dasharray="6.3 1.3 1.3 1.3 1.3 1.3" stroke-dashoffset="4.2"/>
<path d="M331.1 34.9l.6 71 .2 47.5M98.3 153.4l.1-47.5 .6-71" fill="none" stroke="#808080" stroke-width=".3" stroke-dasharray="6.3 1.3 1.3 1.3 1.3 1.3" stroke-dashoffset="1.1"/>
<path d="M256.1 52.7v87.9M339.7 52.7v87.9M90.4 140.6v-87.9M96.6 153.4v11.7M180.2 140.6v-87.9M337.2 153.4v11.7M92.9 165.1v-11.7M333.5 165.1v-11.7M351.9 192.9l21.1-12.2M373.4 181.3l-21.1 12.2M389.1 190l-21.1 12.2" fill="none" stroke="#808080" stroke-width=".3" stroke-dasharray="6.3 1.3 1.3 1.3 1.3 1.3" stroke-dashoffset="3.7"/>
<path d="M246.6 153.4v11.9M331.9 153.4v11.9M380.8 153.4v11.9M37.6 165.3v-11.9M98.3 165.3v-11.9M189.7 165.3v-11.9" fill="none" stroke="#808080" stroke-width=".3" stroke-dasharray="6.3 1.3 1.3 1.3 1.3 1.3" stroke-dashoffset="3.6"/>
<path d="M99.1 34.7v131.7M330 34.7v131.7M100.1 166.4v-131.7M331 166.4v-131.7" fill="none" stroke="#808080" stroke-width=".3" stroke-dasharray="6.3 1.3 1.3 1.3 1.3 1.3" stroke-dashoffset=".8"/>
<path d="M256.1 34.7v8.3M339.7 34.7v8.3M90.4 43v-8.3M180.2 43v-8.3M92.9 232.3l-.7-8.1M97.3 224.2l-.7 8.1" fill="none" stroke="#808080" stroke-width=".3" stroke-dasharray="6.3 1.3 1.3 1.3 1.3 1.3" stroke-dashoffset="5.4"/>
<path d="M88.4 50.7a2.85 2.85 0 0 1-2.8-2.9 2.85 2.85 0 0 1 2.8-2.8M341.7 45a2.85 2.85 0 0 1 2.9 2.8 2.85 2.85 0 0 1-2.9 2.9" fill="none" stroke="#808080" stroke-width=".3" stroke-dasharray="6.3 1.3 1.3 1.3 1.3 1.3" stroke-dashoffset="5.1"/>
<path d="M88.4 43.3a4.5 4.5 0 0 0-4.5 4.5 4.5 4.5 0 0 0 4.5 4.6M88.4 52.4a4.5 4.5 0 0 1-4.5-4.6 4.5 4.5 0 0 1 4.5-4.5M341.7 52.4a4.5 4.5 0 0 0 4.5-4.6 4.5 4.5 0 0 0-4.5-4.5M341.7 43.3a4.5 4.5 0 0 1 4.5 4.5 4.5 4.5 0 0 1-4.5 4.6" fill="none" stroke="#808080" stroke-width=".3" stroke-dasharray="6.3 1.3 1.3 1.3 1.3 1.3" stroke-dashoffset="2.4"/>
<path d="M82.9 48.4a5.5 5.5 0 0 0 5.5 5M88.4 42.3a5.5 5.5 0 0 0-5.5 5M121.9 48.1a3 3 0 0 1-2.9 2.3 3 3 0 0 1-2.9-2.3M341.7 53.4a5.5 5.5 0 0 0 5.5-5M347.2 47.3a5.5 5.5 0 0 0-5.5-5M395.5 196.8a13.1 13.1 0 0 1-6.3 4.9" fill="none" stroke="#808080" stroke-width=".3" stroke-dasharray="6.3 1.3 1.3 1.3 1.3 1.3" stroke-dashoffset="5.5"/>
<path d="M89.4 34.7v7.6M340.7 42.3v-7.6" fill="none" stroke="#808080" stroke-width=".3" stroke-dasharray="6.3 1.3 1.3 1.3 1.3 1.3" stroke-dashoffset="5.7"/>
<path d="M181.7 34.9a867.1 867.1 0 0 1 8.1 112.3M89.4 53.4v87.2M246.6 147.2a867.2 867.2 0 0 1 8.1-112.3M340.7 140.6v-87.2" fill="none" stroke="#808080" stroke-width=".3" stroke-dasharray="6.3 1.3 1.3 1.3 1.3 1.3" stroke-dashoffset="4"/>
<path d="M368.5 199.2l14-8M371 184.5l-14 8.1" fill="none" stroke="#808080" stroke-width=".3" stroke-dasharray="6.3 1.3 1.3 1.3 1.3 1.3" stroke-dashoffset="1.5"/>
<path d="M363.8 177.6l-8.1 4.6M355.3 181.7l8.1-4.7M370.5 181l-8.2 4.7M380.4 196.2l8.2-4.7M388.9 192.1l-8.1 4.7M395.6 195.5l-8.1 4.7" fill="none" stroke="#808080" stroke-width=".3" stroke-dasharray="6.3 1.3 1.3 1.3 1.3 1.3" stroke-dashoffset="4.8"/>
<path d="M382.8 191.8l-14 8.1" fill="none" stroke="#808080" stroke-width=".3" stroke-dasharray="6.3 1.3 1.3 1.3 1.3 1.3" stroke-dashoffset="1.4"/>
<path d="M365.1 178.3a12.4 12.4 0 0 1-6.1 5.8M390.2 192.8a12.4 12.4 0 0 1-6.1 5.8" fill="none" stroke="#808080" stroke-width=".3" stroke-dasharray="6.3 1.3 1.3 1.3 1.3 1.3" stroke-dashoffset="5.2"/>
<path d="M355.5 183.6a6.7 6.7 0 0 0 6.7-2.5M380.6 198.1a6.7 6.7 0 0 0 6.7-2.5" fill="none" stroke="#808080" stroke-width=".3" stroke-dasharray="6.3 1.3 1.3 1.3 1.3 1.3" stroke-dashoffset="5.8"/>
<path d="M180.2 52.4v-9.1M180.5 43.3v9.1M255.9 52.4v-9.1M256.1 43.3v9.1" fill="none" stroke="#808080" stroke-width=".3" stroke-dasharray="6.3 1.3 1.3 1.3 1.3 1.3" stroke-dashoffset="5"/>
<path d="M180.2 140.6v25.8M256.2 166.4v-25.8" fill="none" stroke="#808080" stroke-width=".3" stroke-dasharray="6.3 1.3 1.3 1.3 1.3 1.3" stroke-dashoffset="2.9"/>
<path d="M190.4 113.9a33.3 33.3 0 0 1 .6 17.6M245.3 131.5a33.3 33.3 0 0 1 .7-17.6" fill="none" stroke="#808080" stroke-width=".3" stroke-dasharray="6.3 1.3 1.3 1.3 1.3 1.3" stroke-dashoffset=".6"/>
<path d="M371.2 98.5a33.3 33.3 0 0 1 0 50.7M47.1 149.2a33.3 33.3 0 0 1 0-50.7" fill="none" stroke="#808080" stroke-width=".3" stroke-dasharray="6.3 1.3 1.3 1.3 1.3 1.3" stroke-dashoffset="-.2"/>
<path d="M47.1 34.7v60.9M371.2 95.6v-60.9" fill="none" stroke="#808080" stroke-width=".3" stroke-dasharray="6.3 1.3 1.3 1.3 1.3 1.3" stroke-dashoffset="4.5"/>
<path d="M47.1 152.1v14.3M371.2 166.4v-14.3M134.8 220.7l-1.1 14.4" fill="none" stroke="#808080" stroke-width=".3" stroke-dasharray="6.3 1.3 1.3 1.3 1.3 1.3" stroke-dashoffset="2.3"/>
<path d="M37.6 153.4l.1-12.5M380.7 140.9l.1 12.5M115.7 220h6.6" fill="none" stroke="#808080" stroke-width=".3" stroke-dasharray="6.3 1.3 1.3 1.3 1.3 1.3" stroke-dashoffset="3.3"/>
<g font-size="7.1">
<text x="25" y="272.6">Edición para educación de SolidWorks.</text>
<text x="27" y="280.3">Sólo para uso educativo.</text>
</g>
<g font-size="4.9">
<text x="380.1" y="177.3">Cara brillant</text>
<text x="380.1" y="182.2">vista</text>
<text x="267.5" y="252.4">BCN3DSigma-M01C02.0P01D</text>
</g>
<g font-size="4.2">
<text x="248.5" y="218.5">1</text>
<text x="297.8" y="218.9">408 x 178 x 47</text>
<text x="348.2" y="219.1">-</text>
<text x="390.1" y="219.1">-</text>
</g>
<g font-size="4">
<text x="11.2" y="115.5" transform="rotate(-90 11.2 115.5)">Aquest plànol no pot ser reproduit ni cedit a tercers</text>
<text x="15.9" y="115.9" transform="rotate(-90 15.9 115.9)">sense l'autorització de la Fundació CIM</text>
</g>
<g font-size="3.9">
<text x="101.4" y="11.8">165,50</text>
<text x="274.2" y="11.8" transform="rotate(45 274.2 11.8)">R14</text>
<text x="113.7" y="16.7">27,40</text>
<text x="160.2" y="16.3" transform="rotate(-37 160.2 16.3)">4</text>
<text x="70.1" y="21.8" transform="rotate(45 70.1 21.8)">4,50</text>
<text x="107.3" y="23.5" transform="rotate(60 107.3 23.5)">2,75</text>
<text x="142.8" y="21.1">8,50</text>
<text x="315.7" y="19.9">177,70</text>
<text x="64.3" y="25.6" transform="rotate(-90 64.3 25.6)">6,70</text>
<text x="275" y="25.8" transform="rotate(-90 275 25.8)">10</text>
<text x="300.7" y="26.1">10</text>
<text x="150.2" y="35.5" transform="rotate(-90 150.2 35.5)">16</text>
<text x="103.8" y="40.9" transform="rotate(-90 103.8 40.9)">45</text>
<text x="117" y="59.8">60</text>
<text x="150.2" y="68.7" transform="rotate(-90 150.2 68.7)">160</text>
<text x="109.6" y="76" transform="rotate(45 109.6 76)">12</text>
<text x="122.7" y="78.8">8,50</text>
<text x="61.8" y="88.7" transform="rotate(-90 61.8 88.7)">279,55</text>
<text x="107.4" y="89" transform="rotate(-90 107.4 89)">11</text>
<text x="112.5" y="93.5" transform="rotate(-90 112.5 93.5)">11</text>
<text x="128.7" y="91.6" transform="rotate(45 128.7 91.6)">3,50</text>
<text x="129.8" y="100" transform="rotate(45 129.8 100)">3,50</text>
<text x="269.3" y="101.8" transform="rotate(-90 269.3 101.8)">407</text>
<text x="127.5" y="112.3">50</text>
<text x="87.2" y="124.7" transform="rotate(-90 87.2 124.7)">232</text>
<text x="150.2" y="130.4" transform="rotate(-90 150.2 130.4)">214,50</text>
<text x="182.6" y="132.1" transform="rotate(35 182.6 132.1)">35°</text>
<text x="207.2" y="134.1" transform="rotate(-90 207.2 134.1)">21,85</text>
<text x="303.7" y="149">6,20</text>
<text x="72.7" y="150.7" transform="rotate(-75 72.7 150.7)">2,75</text>
<text x="170.1" y="157.8" transform="rotate(-90 170.1 157.8)">77,60</text>
<text x="215.2" y="159" transform="rotate(-90 215.2 159)">52</text>
<text x="275" y="161.9" transform="rotate(-90 275 161.9)">35</text>
<text x="360.4" y="158.3" transform="rotate(-90 360.4 158.3)">77,60</text>
<text x="122.3" y="173.5">8,50</text>
<text x="182.5" y="173.3" transform="rotate(-33 182.5 173.3)">7°</text>
<text x="110.7" y="177.3" transform="rotate(-90 110.7 177.3)">7,50</text>
<text x="149.6" y="174" transform="rotate(45 149.6 174)">4</text>
<text x="159.4" y="177" transform="rotate(-90 159.4 177)">16,50</text>
<text x="203.2" y="174.2" transform="rotate(-90 203.2 174.2)">3,76</text>
<text x="281.3" y="174.2" transform="rotate(-90 281.3 174.2)">3</text>
<text x="75.6" y="183.5" transform="rotate(-37 75.6 183.5)">4</text>
<text x="277" y="186.4">19,20</text>
<text x="113.4" y="194.9">105</text>
<text x="295.2" y="193.3">48,15</text>
<text x="309.4" y="199.3">139,80</text>
<text x="231.6" y="205.6">Les dues mans són simètriques, exceptuant l'encaix</text>
<text x="231.6" y="209.5">de la tapeta central.</text>
<text x="71.4" y="227.6" transform="rotate(-90 71.4 227.6)">2</text>
<text x="243.4" y="224.5">Quant.</text>
<text x="266.8" y="224.5">Material</text>
<text x="300.4" y="224.5">Mides màx.</text>
<text x="330.7" y="224.5">Tractament tèrmic</text>
<text x="378.4" y="224.5">Recobriment</text>
<text x="65.1" y="228.7" transform="rotate(-90 65.1 228.7)">38</text>
<text x="195" y="231.4" transform="rotate(-90 195 231.4)">46,25</text>
<text x="105.1" y="244.2">177,70</text>
<text x="268.5" y="246">Referència</text>
<text x="334.8" y="240.8">12/01/2015</text>
<text x="389.9" y="240.8">12/01/2016</text>
<text x="251.6" y="266.7">1:3</text>
<text x="251.9" y="275.5">1/1</text>
<text x="252.4" y="284.4">A3</text>
</g>
<g font-size="3.5">
<text x="340.4" y="246.3">Projecte:</text>
<text x="340.5" y="252.9">Mòdul:</text>
<text x="340.3" y="259.2">Conjunt:</text>
<text x="340.5" y="265.9">Peça:</text>
</g>
<g font-size="3.2">
<text x="327.9" y="229.9">BCN3DSigma-M01C02.0P01D Inner cover.SLDPRT</text>
<text x="245.6" y="239.5">DIN 7168-M</text>
<text x="271.7" y="239.5">DIN 7168</text>
<text x="293.4" y="238.8">Ra=6.3</text>
<text x="357.8" y="246.3">BCN3DSigma</text>
<text x="357.8" y="252.9">Structure</text>
<text x="248.9" y="262.4">Escala</text>
<text x="277.1" y="262">Dissenyat</text>
<text x="313" y="262">Dibuixat</text>
<text x="357.8" y="259.2">Structure covers</text>
<text x="275" y="266.3">David Amigó</text>
<text x="311.6" y="266.3">Bernat Poll</text>
<text x="357.8" y="265.9">Inner cover</text>
<text x="245.7" y="271.2">Hoja / Total</text>
<text x="276.1" y="271.1">Comprovat</text>
<text x="277.1" y="275.5">Bernat Poll</text>
<text x="311.6" y="275.5">Bernat Poll</text>
<text x="313.1" y="271.1">Aprovat</text>
<text x="347.9" y="275.5">V1.0</text>
<text x="279" y="282.5">Vistes</text>
<text x="299.2" y="282.5">Talls i seccions</text>
<text x="338.8" y="282.5">Acotació</text>
<text x="366" y="282.7">Toleràncies</text>
<text x="395" y="282.3">Caixetí</text>
</g>
<g font-size="2.8">
<text x="261.7" y="217.5">Poliestirè 2mm (blau)</text>
<text x="307.3" y="229.1">Arxius adjunts:</text>
<text x="307.3" y="237.1">Data de creació</text>
<text x="357.8" y="237.1">Data d'impressió</text>
<text x="341.8" y="270.8">Versió plànol</text>
<text x="368.9" y="275.8">Bernat Poll</text>
<text x="381.1" y="270.8">Contacte</text>
<text x="244.3" y="280.2">Format de full</text>
</g>
<g font-size="2.5">
<text x="246.6" y="231.6">dimensionals</text>
<text x="247.7" y="229.1">Toleràncies</text>
<text x="270.4" y="231.6">geomètriques</text>
<text x="272.1" y="229.1">Toleràncies</text>
<text x="293" y="230.4">Rugositat</text>
<text x="293.9" y="232.9">mínima</text>
<text x="249.3" y="234">generals</text>
<text x="250.4" y="236.5">segons</text>
<text x="273.8" y="234">generals</text>
<text x="274.8" y="236.5">segons</text>
<text x="293.5" y="235.7">general</text>
<text x="395.3" y="275.5">93.401.71.71</text>
</g>
</svg>
